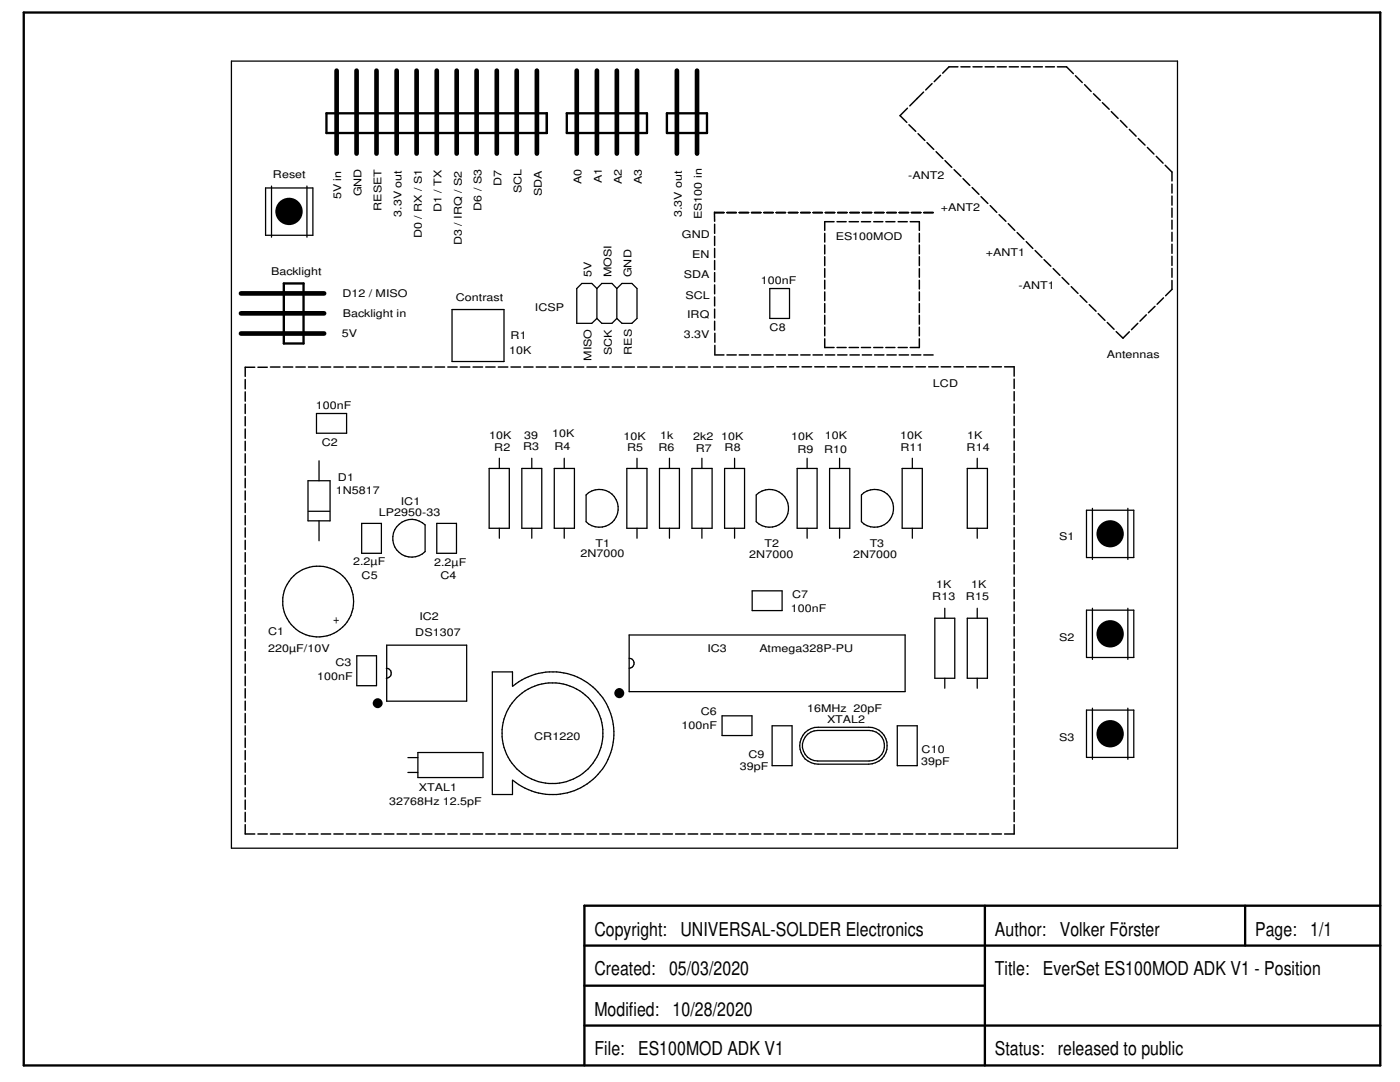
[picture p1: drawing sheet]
<svg xmlns="http://www.w3.org/2000/svg" width="279mm" height="216mm" viewBox="0 0 279 216" stroke-linecap="round" stroke-linejoin="round" font-family="sans-serif">
<g fill="none" stroke="#000" stroke-width=".3">
<path d="M184.3 18.4l-2.7 2.7M186 16.7l-1.3 1.2M187.7 15l-1.3 1.3M191.2 13.3h-1.8l-1.3 1.3M191.8 13.3h1.8M194.2 13.3h1.8M196.6 13.3h1.8M199 13.3h1.8M201.4 13.3h1.8M203.8 13.3h1.8M206.2 13.3h1.8M208.7 13.3h1.7"/>
<path d="M211 13.3h1.9l1.3 1.4M214.6 15.1l1.4 1.4M216.5 16.9l1.3 1.3M218.2 18.7l1.4 1.3M181.1 21.6l-1.5 1.5 1.4 1.3M181.4 24.9l1.4 1.3M183.2 26.7l1.4 1.3M185 28.4l1.4 1.4M186.8 30.3l1.4 1.3M188.6 32l1.3 1.4M190.4 33.9l1.4 1.3M192.2 35.6l1.3 1.4"/>
<path d="M194 37.4l1.4 1.4M195.8 39.2l1.3 1.4M220 20.5l1.4 1.3M221.8 22.3l1.3 1.3M223.6 24l1.3 1.4M225.4 25.8l1.3 1.4M227.2 27.6l1.3 1.4M229 29.4l1.3 1.3M230.8 31.2l1.3 1.4M232.5 33l1.4 1.3v1.8M233.9 36.7v1.8M233.9 39.1v1.8"/>
<path d="M142.6 42.3v1.9M142.6 44.7v1.9M142.6 47.2v1.8M142.6 49.6v1.8M142.6 52v1.8M142.6 54.4v1.8M142.6 56.9v1.7M142.6 59.3v1.7M142.6 42.4h1.9M145.1 42.4h1.8M147.5 42.4h1.9M150 42.4h1.8"/>
<path d="M152.4 42.4h1.9M154.9 42.4h1.9M157.4 42.4h1.8M159.8 42.4h1.9M162.3 42.4h1.8M164.6 46.6v1.7M164.6 48.9v1.8M164.6 51.2v1.8M164.6 53.6v1.7M164.6 55.9v1.8M164.6 58.3v1.7M164.7 42.4h1.9"/>
<path d="M166.5 44.2h-1.9v1.8M167 44.2h1.9M167.2 42.4h1.8M169.5 44.2h1.8M169.6 42.4h1.9M171.9 44.2h1.8M172.1 42.4h1.8M174.4 44.2h1.8M174.5 42.4h1.9M176.8 44.2h1.8M177 42.4h1.9M179.2 44.2h1.9"/>
<path d="M179.5 42.4h1.8M181.7 44.2h1.8v1.8M181.9 42.4h1.9M183.5 46.6v1.7M183.5 48.9v1.8M183.5 51.2v1.8M183.5 53.6v1.7M183.5 55.9v1.8M183.5 58.3v1.7M184.4 42.4h1.8M197.6 41l1.3 1.4M199.4 42.8l1.3 1.4"/>
<path d="M201.2 44.6l1.3 1.4M203 46.4l1.3 1.4M204.8 48.2l1.3 1.4M206.6 50l1.3 1.4M208.4 51.8l1.3 1.3M210.2 53.6l1.3 1.3M212 55.4l1.3 1.3M213.8 57.2l1.3 1.3M215.6 59l1.3 1.3M232.2 59.4l-1.3 1.3M233.9 56v1.7l-1.3 1.3M233.9 41.5v1.8"/>
<path d="M233.9 43.9v1.8M233.9 46.4v1.7M233.9 48.7v1.8M233.9 51.1v1.9M233.9 53.6v1.7M48.9 75.7v1.9M48.9 78.2v1.9M50.8 73.3h-1.9v1.8M51.5 73.3h1.8M54 73.2h1.9M56.5 73.2h1.9M59.1 73.2h1.8"/>
<path d="M61.6 73.2h1.9M64.1 73.2h1.9M66.6 73.2h1.9M69.1 73.2h1.9M71.7 73.2h1.9M74.2 73.2h1.9M76.7 73.2h1.9M79.2 73.2h2M81.8 73.2h1.9M84.3 73.2h1.9M86.8 73.2h1.9M89.4 73.2h1.8"/>
<path d="M91.9 73.2h1.9M94.4 73.2h1.9M96.9 73.2h1.9M99.4 73.2h1.9M102 73.2h1.9M104.5 73.2h1.9M107 73.2h1.9M109.6 73.2h1.9M112.1 73.2h1.9M114.6 73.2h1.9M117.1 73.2h1.9M119.7 73.2h1.8"/>
<path d="M122.2 73.2h1.9M124.7 73.2h1.9M127.3 73.2h1.8M129.8 73.2h1.9M132.3 73.2h1.9M134.8 73.2h1.9M137.3 73.2h1.9M139.9 73.2h1.9M142.4 73.2h1.9M142.6 61.7v1.8M142.6 64.1v1.8M142.6 70.8h1.9"/>
<path d="M142.7 66.5v1.8M142.7 68.9v1.8M144.9 73.2h1.9M145.1 70.8h1.8M147.4 73.2h2M147.5 70.8h1.9M150 70.8h1.8M150 73.2h1.8M152.4 70.8h1.9M154.4 73.2h-1.9M154.9 70.8h1.9M155 73.2h1.9"/>
<path d="M157.4 70.8h1.8M157.6 73.2h1.8M159.8 70.8h1.9M160.1 73.2h1.9M162.3 70.8h1.8M162.6 73.2h1.9M164.6 67.6v1.7h1.9M164.6 60.6v1.8M164.6 62.9v1.8M164.6 65.3v1.7M164.7 70.8h1.9M165.1 73.2h1.9"/>
<path d="M167 69.3h1.9M167.2 70.8h1.8M167.6 73.2h1.9M169.5 69.3h1.8M169.6 70.8h1.9M170.2 73.2h1.9M171.9 69.3h1.8M172.1 70.8h1.8M172.7 73.2h1.9M174.4 69.3h1.8M174.5 70.8h1.9M175.2 73.2h1.9"/>
<path d="M176.8 69.3h1.8M177 70.8h1.9M177.8 73.2h1.9M179.2 69.3h1.9M179.5 70.8h1.8M180.3 73.2h1.9M181.9 70.8h1.9M182.8 73.2h1.9M183.5 60.6v1.8M183.5 62.9v1.8M183.5 65.3v1.7M183.5 67.6v1.7h-1.8"/>
<path d="M184.4 70.8h1.8M185.3 73.2h1.9M187.8 73.2h1.9M190.4 73.2h1.9M192.9 73.2h1.9M195.4 73.2h1.9M198 73.2h1.9M200.5 73.2h1.9v1.9M202.4 75.6v1.9M202.4 78.1v1.9M217.4 60.8l1.3 1.3M219.2 62.6l1.3 1.3"/>
<path d="M221 64.3l1.3 1.4M222.8 66.2l1.3 1.3 1.3-1.3M227.1 64.5l-1.3 1.3M228.8 62.8l-1.3 1.3M230.5 61.1l-1.3 1.3M48.9 80.6v1.9M48.9 83.1v1.9M48.9 85.6v1.9M48.9 88.1v1.8M48.9 90.6v1.8M48.9 93v1.9M48.9 95.5v1.8"/>
<path d="M48.9 98v1.8M202.4 80.6v1.9M202.4 83.1v1.8M202.4 85.6v1.8M202.4 88v1.9M202.4 90.5v1.8M202.4 93v1.8M202.4 95.4v1.9M202.4 97.9v1.8M48.9 100.4v1.9M48.9 102.9v1.8M48.9 105.3v1.9"/>
<path d="M48.9 107.8v1.8M48.9 110.3v1.8M48.9 112.7v1.9M48.9 115.2v1.9M48.9 117.7v1.8M202.4 100.4v1.8M202.4 102.8v1.9M202.4 105.3v1.8M202.4 107.8v1.8M202.4 110.2v1.9M202.4 112.7v1.9M202.4 115.2v1.8"/>
<path d="M202.4 117.6v1.9M48.9 120.1v1.9M48.9 122.6v1.9M48.9 125.1v1.8M48.9 127.6v1.8M48.9 130v1.9M48.9 132.5v1.8M48.9 135v1.8M48.9 137.4v1.9M48.9 139.9v1.8M202.4 120.1v1.9M202.4 122.6v1.8"/>
<path d="M202.4 125.1v1.8M202.4 127.5v1.9M202.4 130v1.8M202.4 132.5v1.8M202.4 134.9v1.9M202.4 137.4v1.8M202.4 139.9v1.8M48.9 142.4v1.8M48.9 144.8v1.9M48.9 147.3v1.8M48.9 149.8v1.8M48.9 152.2v1.9"/>
<path d="M48.9 154.7v1.8M48.9 157.2v1.8M48.9 159.6v1.9M202.4 142.3v1.9M202.4 144.8v1.8M202.4 147.3v1.8M202.4 149.7v1.9M202.4 152.2v1.9M202.4 154.7v1.8M202.4 157.1v1.9M202.4 159.6v1.9M48.9 164.5v1.9h1.9"/>
<path d="M48.9 162.1v1.9M51.5 166.4h1.8M54 166.4h1.9M56.5 166.4h1.9M59.1 166.4h1.8M61.6 166.4h1.9M64.1 166.4h1.9M66.6 166.4h1.9M69.1 166.4h1.9M71.7 166.4h1.9M74.2 166.4h1.9M76.7 166.4h1.9"/>
<path d="M79.2 166.4h2M81.8 166.4h1.9M84.3 166.4h1.9M86.8 166.4h1.9M89.4 166.4h1.8M91.9 166.4h1.9M94.4 166.4h1.9M96.9 166.4h1.9M99.4 166.4h1.9M102 166.4h1.9M104.5 166.4h1.9M107 166.4h1.9"/>
<path d="M109.6 166.4h1.9M112.1 166.4h1.9M114.6 166.4h1.9M117.1 166.4h1.9M119.7 166.4h1.8M122.2 166.4h1.9M124.7 166.4h1.9M127.3 166.4h1.8M129.8 166.4h1.9M132.3 166.4h1.9M134.8 166.4h1.9M137.3 166.4h1.9"/>
<path d="M139.9 166.4h1.9M142.4 166.4h1.9M144.9 166.4h1.9M147.4 166.4h2M150 166.4h1.8M152.5 166.4h1.9M155 166.4h1.9M157.6 166.4h1.8M160.1 166.4h1.9M162.6 166.4h1.9M165.1 166.4h1.9M167.6 166.4h1.9"/>
<path d="M170.2 166.4h1.9M172.7 166.4h1.9M175.2 166.4h1.9M177.8 166.4h1.9M180.3 166.4h1.9M182.8 166.4h1.9M185.3 166.4h1.9M187.8 166.4h1.9M190.4 166.4h1.9M192.9 166.4h1.9M195.4 166.4h1.9M198 166.4h1.9"/>
<path d="M202.4 164.5v1.9h-1.9M202.4 162.1v1.9"/>
</g>
<g fill="#000">
<circle cx="57.7" cy="42.2" r="2.73"/>
<circle cx="221.6" cy="106.5" r="2.72"/>
<circle cx="123.6" cy="138.3" r="1"/>
<circle cx="221.6" cy="126.5" r="2.73"/>
<circle cx="75.4" cy="140.3" r=".99"/>
<circle cx="221.6" cy="146.4" r="2.73"/>
</g>
<g fill="none" stroke="#000" stroke-width=".25">
<path d="M46.2 12.2h188.8v157h-188.8zM53 37.5h9.4v9.4h-9.4zM54.2 37.1v10.2M61.3 37.1v10.2M119.1 57.6l-1-1h-2l-1 1v6.9h3l1-1M119.1 57.6l1-1h2l1 1M119.1 57.6v5.9M123.1 57.6l1-1h2l1 1v5.9l-1 1h-2l-1-1M123.1 57.6v5.9M153.6 57.6h4v5.9h-4zM90.2 61.8h10.4v10.3h-10.4zM119.1 63.5l1 1h2l1-1"/>
<path d="M61.5 95.9h4.4v8h-4.4zM63.2 82.5h6v3.9h-6zM63.7 91.9v4M97.6 93.5h4v11.9h-4zM99.7 91.4v2.1M104.1 93.5h4v11.9h-4zM106.1 91.4v2.1M110.6 93.5h4v11.9h-4zM112.6 91.4v2.1M117 98.8a3.8 3.8 0 0 1 5.3 0 3.8 3.8 0 0 1 0 5.3 3.8 3.8 0 0 1-5.3 0zM125.1 93.5h4v11.9h-4zM127.1 91.4v2.1"/>
<path d="M131.6 93.5h4v11.9h-4zM133.6 91.4v2.1M138.1 93.5h4v11.9h-4zM140.1 91.4v2.1M144.6 93.5h4v11.9h-4zM146.6 91.4v2.1M150.9 98.8a3.8 3.8 0 0 1 5.4 0 3.8 3.8 0 0 1 0 5.3 3.8 3.8 0 0 1-5.4 0zM159.1 93.5h4v11.9h-4zM161.1 91.4v2.1M165.6 93.5h4v11.9h-4zM167.6 91.4v2.1M171.9 98.8a3.8 3.8 0 0 1 5.3 0 3.8 3.8 0 0 1 0 5.3 3.8 3.8 0 0 1-5.3 0z"/>
<path d="M180 93.5h4.1v11.9h-4.1zM182.1 91.4v2.1M193 93.5h4.1v11.9h-4.1zM195 91.4v2.1M61.6 102h4.2M63.7 103.9v4M72.2 104.4h3.9v6h-3.9zM79.2 105.1a3.8 3.8 0 0 1 5.6-.4v5.4a3.8 3.8 0 0 1-5.1 .1 3.8 3.8 0 0 1-.5-5.1zM87.2 104.4h3.9v6h-3.9zM99.7 105.4v2M106.1 105.4v2M112.6 105.4v2"/>
<path d="M127.1 105.4v2M133.6 105.4v2M140.1 105.4v2M146.6 105.4v2M150.1 117.9h6v3.9h-6zM161.1 105.4v2M167.6 105.4v2M182.1 105.4v2M195 105.4v2M216.8 101.8h9.5v9.5h-9.5zM218 101.4v10.2M225.1 101.4v10.2"/>
<path d="M71.2 130.9h3.9v5.9h-3.9zM77.1 133.3a.99 .99 0 0 1 1 1 .99 .99 0 0 1-1 1M77.2 128.7h15.9v11.2h-15.9zM102.3 136.9v-2.8h-4v24.4h4v-2.8M102.4 136.9a12.3 12.3 0 0 1 16.8 1 12.3 12.3 0 0 1 0 16.8 12.3 12.3 0 0 1-16.8 1M125.6 126.7h55v11.3h-55zM125.6 131.4a.99 .99 0 0 1 1 1 .99 .99 0 0 1-1 .9M186.6 123.4h3.9v11.9h-3.9zM188.6 121.4v2M188.6 135.3v2M193 123.4h4.1v11.9h-4.1zM195 121.4v2"/>
<path d="M195 135.3v2M216.8 121.8h9.5v9.4h-9.5zM218 121.4v10.2M225.1 121.4v10.2M81.4 154.1h2M81.4 151.2h2M83.4 150.2h13v5h-13zM144.1 142.8h6v4h-6zM154.1 144.8h4v8h-4zM160.7 146.2a3.6 3.6 0 0 1 2.6-1.1h10.1a3.7 3.7 0 0 1 3.6 3.7 3.7 3.7 0 0 1-3.6 3.7h-10.1a3.7 3.7 0 0 1-3.4-2.3 3.7 3.7 0 0 1 .8-4zM161.2 146.5l1.3-.7h.7h10.2a3 3 0 0 1 3.1 3 3 3 0 0 1-3.1 3h-10.2a3.1 3.1 0 0 1-2.9-1.9 3.1 3.1 0 0 1 .9-3.4zM179.1 144.8h3.9v8h-3.9z"/>
<path d="M216.8 141.7h9.5v9.4h-9.5zM218 141.3v10.2M225.1 141.3v10.2"/>
<circle cx="63.5" cy="120" r="7.1"/>
<circle cx="110.3" cy="146.3" r="10.1"/>
</g>
<path d="M4.7 2.5h270.8v210.1h-270.8zM65.2 22.6h43.9v3.9h-43.9zM113.1 22.6h16v3.9h-16zM133.1 22.6h8v3.9h-8zM56.6 56.6h4v11.9h-4zM116.6 196.7h80M116.6 188.7h158.9M196.6 180.7v31.9M248.5 180.7v8M275.5 180.7h-158.9v31.9M116.6 204.6h158.9" fill="none" stroke="#000" stroke-width=".47"/>
<g fill="none" stroke="#000" stroke-width=".93">
<path d="M67.2 14.1v16.5M71.2 14.1v16.5M75.1 14.1v16.5M79.2 14.1v16.5M83.1 14.1v16.5M87.2 14.1v16.5M91.1 14.1v16.5M95.1 14.1v16.5M99.1 14.1v16.5M103.1 14.1v16.5M107.1 14.1v16.5M115.1 14.1v16.5"/>
<path d="M119.1 14.1v16.5M123.1 14.1v16.5M127.1 14.1v16.5M135.1 14.1v16.5M139.1 14.1v16.5M48.1 58.5h16.6M48.1 62.5h16.6M48.1 66.5h16.6"/>
</g>
<g font-size="3.8">
<text x="118.6" y="186.7">Copyright:</text>
<text x="135.8" y="186.7">UNIVERSAL-SOLDER Electronics</text>
<text x="198.5" y="186.7">Author:</text>
<text x="211.5" y="186.7">Volker Förster</text>
<text x="250.5" y="186.7">Page:</text>
<text x="261.5" y="186.7">1/1</text>
<text x="118.6" y="194.6">Created:</text>
<text x="133.5" y="194.6">05/03/2020</text>
<text x="198.5" y="194.6">Title:</text>
<text x="208.2" y="194.6">EverSet ES100MOD ADK V1 - Position</text>
<text x="118.6" y="202.6">Modified:</text>
<text x="134.2" y="202.6">10/28/2020</text>
<text x="118.6" y="210.6">File:</text>
<text x="127.3" y="210.6">ES100MOD ADK V1</text>
<text x="198.5" y="210.6">Status:</text>
<text x="211.1" y="210.6">released to public</text>
</g>
<g font-size="2.1">
<text x="54.5" y="35.5">Reset</text>
<text x="181.3" y="35.7">-ANT2</text>
<text x="68.1" y="39.8" transform="rotate(-90 68.1 39.8)">5V in</text>
<text x="72.2" y="39.2" transform="rotate(-90 72.2 39.2)">GND</text>
<text x="100.1" y="37" transform="rotate(-90 100.1 37)">D7</text>
<text x="104.1" y="38.6" transform="rotate(-90 104.1 38.6)">SCL</text>
<text x="108.1" y="39.1" transform="rotate(-90 108.1 39.1)">SDA</text>
<text x="116.1" y="36.8" transform="rotate(-90 116.1 36.8)">A0</text>
<text x="120.1" y="36.5" transform="rotate(-90 120.1 36.5)">A1</text>
<text x="124.1" y="36.8" transform="rotate(-90 124.1 36.8)">A2</text>
<text x="128.1" y="36.8" transform="rotate(-90 128.1 36.8)">A3</text>
<text x="76.1" y="42.1" transform="rotate(-90 76.1 42.1)">RESET</text>
<text x="80.1" y="43.2" transform="rotate(-90 80.1 43.2)">3.3V out</text>
<text x="84.2" y="47.5" transform="rotate(-90 84.2 47.5)">D0 / RX / S1</text>
<text x="88.1" y="42.4" transform="rotate(-90 88.1 42.4)">D1 / TX</text>
<text x="96.1" y="42" transform="rotate(-90 96.1 42)">D6 / S3</text>
<text x="136.1" y="43.3" transform="rotate(-90 136.1 43.3)">3.3V out</text>
<text x="136.1" y="47.5">GND</text>
<text x="140.1" y="43.7" transform="rotate(-90 140.1 43.7)">ES100 in</text>
<text x="166.8" y="47.9">ES100MOD</text>
<text x="187.8" y="42.2">+ANT2</text>
<text x="92.2" y="48.9" transform="rotate(-90 92.2 48.9)">D3 / IRQ / S2</text>
<text x="138.1" y="51.5">EN</text>
<text x="196.8" y="51.1">+ANT1</text>
<text x="54.1" y="54.9">Backlight</text>
<text x="68.3" y="59.3">D12 / MISO</text>
<text x="118" y="55.3" transform="rotate(-90 118 55.3)">5V</text>
<text x="122" y="55.3" transform="rotate(-90 122 55.3)">MOSI</text>
<text x="126" y="55.3" transform="rotate(-90 126 55.3)">GND</text>
<text x="136.5" y="55.5">SDA</text>
<text x="136.8" y="59.6">SCL</text>
<text x="151.8" y="56.7">100nF</text>
<text x="203.3" y="57.6">-ANT1</text>
<text x="68.4" y="63.3">Backlight in</text>
<text x="91" y="60">Contrast</text>
<text x="106.8" y="62.1">ICSP</text>
<text x="137.2" y="63.5">IRQ</text>
<text x="153.6" y="66">C8</text>
<text x="68.2" y="67.3">5V</text>
<text x="101.6" y="70.6">10K</text>
<text x="101.9" y="67.6">R1</text>
<text x="122.1" y="70.9" transform="rotate(-90 122.1 70.9)">SCK</text>
<text x="126.1" y="70.8" transform="rotate(-90 126.1 70.8)">RES</text>
<text x="136.5" y="67.5">3.3V</text>
<text x="220.9" y="71.4">Antennas</text>
<text x="118.1" y="72" transform="rotate(-90 118.1 72)">MISO</text>
<text x="186.2" y="77.1">LCD</text>
<text x="63" y="81.6">100nF</text>
<text x="64.2" y="89.1">C2</text>
<text x="97.6" y="87.6">10K</text>
<text x="98.6" y="89.9">R2</text>
<text x="104.4" y="89.9">R3</text>
<text x="104.6" y="87.5">39</text>
<text x="110.2" y="87.3">10K</text>
<text x="110.7" y="89.9">R4</text>
<text x="124.4" y="87.8">10K</text>
<text x="131.7" y="87.5">1k</text>
<text x="138.3" y="87.8">2k2</text>
<text x="143.9" y="87.8">10K</text>
<text x="157.9" y="87.8">10K</text>
<text x="164.6" y="87.5">10K</text>
<text x="179.6" y="87.5">10K</text>
<text x="193" y="87.5">1K</text>
<text x="125.1" y="90.1">R5</text>
<text x="131.4" y="90.1">R6</text>
<text x="138.9" y="90.1">R7</text>
<text x="144.6" y="90.1">R8</text>
<text x="159.1" y="90.3">R9</text>
<text x="164.5" y="90.3">R10</text>
<text x="179.7" y="90.1">R11</text>
<text x="192.9" y="90.1">R14</text>
<text x="67" y="98.6">1N5817</text>
<text x="67.4" y="96">D1</text>
<text x="80" y="100.8">IC1</text>
<text x="75.6" y="103">LP2950-33</text>
<text x="211.4" y="107.7">S1</text>
<text x="70.5" y="112.7">2.2µF</text>
<text x="86.7" y="113">2.2µF</text>
<text x="115.8" y="111.2">2N7000</text>
<text x="118.9" y="109.1">T1</text>
<text x="149.5" y="111.4">2N7000</text>
<text x="152.6" y="109.1">T2</text>
<text x="170.3" y="111.4">2N7000</text>
<text x="173.6" y="109.1">T3</text>
<text x="72.2" y="115.5">C5</text>
<text x="87.9" y="115.6">C4</text>
<text x="158.1" y="119.4">C7</text>
<text x="186.1" y="119.8">R13</text>
<text x="186.8" y="117.3">1K</text>
<text x="192.8" y="119.8">R15</text>
<text x="193.8" y="117.3">1K</text>
<text x="67.6" y="124.5" transform="rotate(-90 67.6 124.5)">+</text>
<text x="83.7" y="123.7">IC2</text>
<text x="157.8" y="122.1">100nF</text>
<text x="53.5" y="126.7">C1</text>
<text x="53.5" y="130">220µF/10V</text>
<text x="82.9" y="127">DS1307</text>
<text x="141.2" y="130.1">IC3</text>
<text x="151.6" y="130.2">Atmega328P-PU</text>
<text x="211.4" y="127.9">S2</text>
<text x="63.3" y="135.7">100nF</text>
<text x="66.9" y="133">C3</text>
<text x="139.9" y="142.7">C6</text>
<text x="161.1" y="142.1">16MHz 20pF</text>
<text x="106.6" y="147.7">CR1220</text>
<text x="136" y="145.5">100nF</text>
<text x="165.1" y="144.3">XTAL2</text>
<text x="211.4" y="147.8">S3</text>
<text x="147.6" y="153.6">39pF</text>
<text x="149.4" y="151.2">C9</text>
<text x="183.9" y="152.6">39pF</text>
<text x="183.9" y="150.2">C10</text>
<text x="77.7" y="160.6">32768Hz 12.5pF</text>
<text x="83.6" y="157.8">XTAL1</text>
</g>
</svg>
